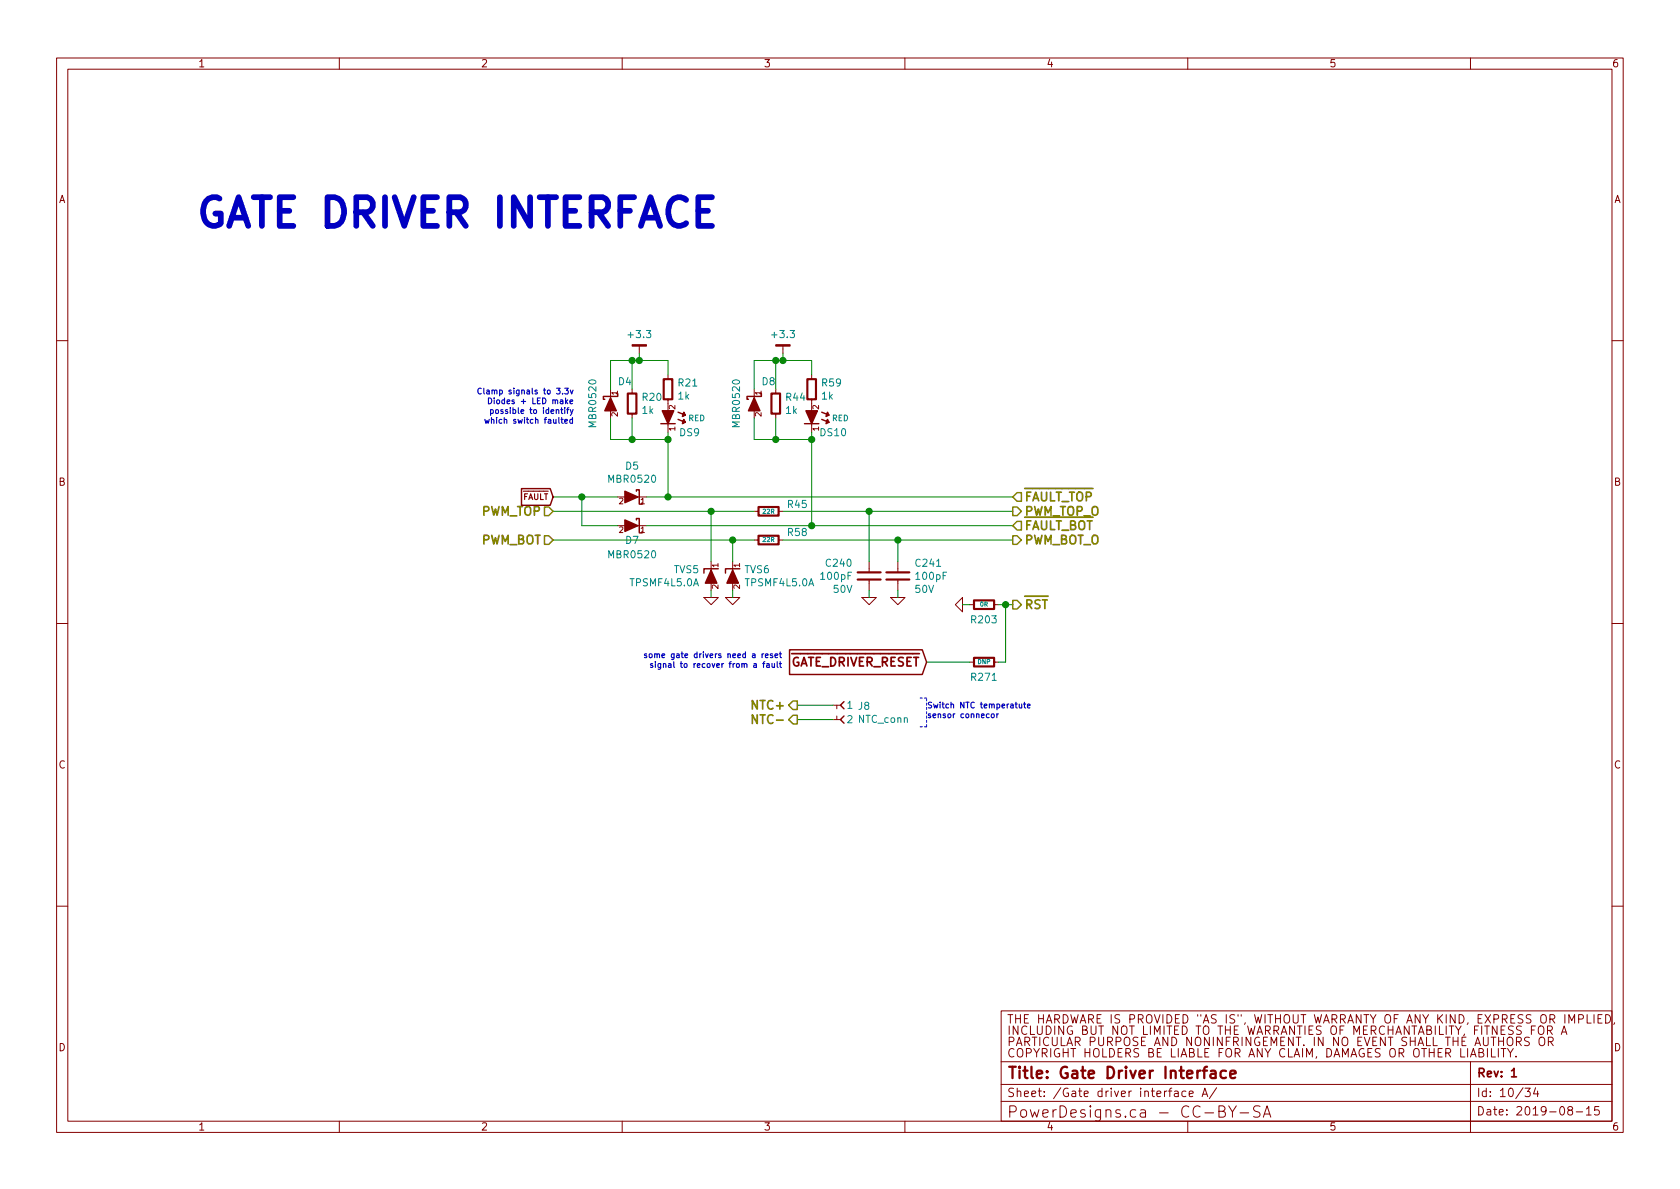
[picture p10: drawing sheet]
<svg xmlns="http://www.w3.org/2000/svg" width="297mm" height="210mm" viewBox="0 0 297 210" stroke-linecap="round" stroke-linejoin="round" font-family="sans-serif">
<g fill="none" stroke="#840000" stroke-width=".18">
<path d="M10 10.3h277v189.9h-277zM12 12.2h273v186.1h-273zM60 10.3v1.9M110 10.3v1.9M160 10.3v1.9M210 10.3v1.9M260 10.3v1.9M10 60.2h2M107.9 68.8v1.6M111.8 68.8v.8M111.8 73.1v.8M113 61.2v1.3"/>
<path d="M118.1 66.3v.8M118.1 70.6v.8M118.1 74.9v1.5M133.3 68.8v1.6M137.2 68.8v.8M137.2 73.1v.8M138.4 61.2v1.3M143.5 66.3v.8M143.5 70.6v.8M143.5 74.9v1.5M285 60.2h2M112.8 87.9h1.5"/>
<path d="M112.8 93h1.5M125.7 99.3v1.5M129.5 99.3v1.5M133.3 90.4h.8M133.3 95.5h.8M137.7 90.4h.7M137.7 95.5h.7M153.7 99.3v1.9M158.7 99.3v1.9M10 110.3h2M124.5 105.7h2.5l-1.3 1.2zM128.3 105.7h2.5l-1.3 1.2z"/>
<path d="M152.4 105.7h2.5l-1.2 1.2zM153.7 102.5v1.9M157.5 105.7h2.5l-1.3 1.2zM158.7 102.5v1.9M168.9 106.9l1.3-1.2v2.5zM171.4 106.9h.8M171.4 117.1h.8M175.8 106.9h.7M175.8 117.1h.7M285 110.3h2M147.3 124.7h1.3M147.3 127.2h1.3"/>
<path d="M148 124.7v.6M148 126.6v.6M10 160.2h2M177 178.8h108v19.5h-108zM280.6 179.4v1.5h.7M281.8 179.4v1.5M283.3 179.4h-.8v1.5h.8M283.9 179.4a.76 .76 0 0 1 .9 .8 .76 .76 0 0 1-.9 .7zM285 160.2h2M60 198.3v1.9M110 198.3v1.9M160 198.3v1.9"/>
<path d="M177 194.8h108M177 191.8h108M177 187.8h108M207.7 193h.6v.9M208.3 193.3l-.5 .1-.2 .2 .1 .2 .1 .1 .5-.1M209.7 193l-.5-.1-.2 .3v.6l.2 .1 .5-.1M210 198.3v1.9M210.3 193.4l.7-.1-.1-.3-.4-.1-.2 .2v.7h.6M212.5 193.9l.5-1.5 .5 1.5M212.7 193.5h.7M215.1 192.3l-1.3 2M215.5 196.5l.9-.1a.48 .48 0 0 0 .2-.5 .48 .48 0 0 0-.4-.4h-.7v2.1h.8a.53 .53 0 0 0 .4-.6 .53 .53 0 0 0-.5-.5"/>
<path d="M217.2 195.5l.7 1.1 .7-1.1M217.9 196.6v1M219.3 196.8h1.5M222.8 195.7l-.3-.2-.7 .2a.49 .49 0 0 0-.2 .4 .49 .49 0 0 0 .4 .4l.6 .2a.49 .49 0 0 1 .2 .5 .49 .49 0 0 1-.4 .4l-.8-.1M223.4 197.6l.6-2.1 .7 2.1M223.5 197h1M260 187.8v12.4M263.7 185.4v1.5h.7M264.9 185.4v1.5M265.8 185.4v1.5M266.5 185.4l.6 .8 .5-.8M267.1 186.2v.7"/>
<path d="M268 186.8v.1M269.6 192.4h1l-.5 .6 .4 .1v.7l-.2 .1-.7-.1M270.4 183.5l-.6-.1-.3 .3 .1 .3 .7 .3v.5a.62 .62 0 0 1-.8 0M271.5 192.3l-.4 1.1h1M271.9 192.9v1M272.2 183.6l.3-.2a.53 .53 0 0 1 .6 .5v.5a.51 .51 0 0 1-.8 .4 1.05 1.05 0 0 1-.1-1.2zM272.2 181.5a.5 .5 0 0 1 .5 0 .5 .5 0 0 1 .3 .4v.5a.5 .5 0 0 1-.5 .5 .5 .5 0 0 1-.5-.5v-.5zM273.6 182.2l.7-.1 .2-.2-.2-.4-.7-.1v1.5M273.8 184.2l.7-.1 .1-.2-.1-.3-.2-.2h-.5v1.5M274 182.2l.5 .7M274.1 184.2l.5 .7M276 182.9l.6-1.5 .4 1.5"/>
<path d="M276.2 182.5h.7M277.5 196.3l-.3-.3 .1-.2a.48 .48 0 0 1 .6 0l.2 .2-.2 .3-.6 .1a.48 .48 0 0 0 0 .6l.2 .2 .5-.2 .1-.4-.3-.3M278.7 196.6h1.1M279.1 180.2l.7-.1 .2-.2-.1-.3-.2-.2h-.6v1.5M280.5 196.1l.4-.4v1.5M280.5 197.2h.8M282.5 180.1h.5M282.7 195.7h-.7l-.1 .7 .2-.1h.5l.2 .2-.1 .5-.2 .2-.6-.2M285.5 180.8l-.2 .3"/>
</g>
<path d="M267.3 189.4l.4-.5v1.5M267.3 190.4h.8" fill="none" stroke="#840000" stroke-width=".3"/>
<path d="M214.1 189.4h.8v1.2M214.9 189.8l-.6 .1a.39 .39 0 0 0-.3 .4 .39 .39 0 0 0 .3 .3l.6-.1M216.8 189.4a.68 .68 0 0 0-.9 .1l-.1 .2 .1 .8 .3 .1 .6-.1M217.5 190l1-.2-.1-.4-.6-.1-.3 .3 .1 .9 .2 .1 .6-.1" fill="none" stroke="#840000" stroke-width=".41"/>
<path d="M111 69.6h1.5v3.5h-1.5zM117.3 67.1h1.6v3.5h-1.6zM136.4 69.6h1.5v3.5h-1.5zM142.7 67.1h1.6v3.5h-1.6zM134.1 89.7h3.6v1.5h-3.6zM134.1 94.7h3.6v1.6h-3.6zM151.6 102.5h4.1M151.6 101.2h4.1M156.7 102.5h4.1M156.7 101.2h4.1M172.2 106.2h3.6v1.5h-3.6zM172.2 116.3h3.6v1.6h-3.6z" fill="none" stroke="#840000" stroke-width=".38"/>
<g fill="none" stroke="#840000" stroke-width=".25">
<path d="M109 69.6h.2v.5h-2.5v.5h.2M116.8 74.9h2.6M119.9 74.2l1.3 .5-.6 .2 .3-.7 .3 .5M119.9 72.9l1.3 .5-.6 .3 .3-.8 .3 .5M134.4 69.6h.2v.5h-2.5v.5h.2M142.2 74.9h2.6M145.3 74.2l1.3 .5-.6 .2 .3-.7 .3 .5M145.3 72.9l1.3 .5-.6 .3 .3-.8 .3 .5M92.2 86.4h5.1l.5 1.5-.5 1.5h-5.1zM112.5 86.9v-.3h.5v2.5h.5v-.2M112.5 91.9v-.2h.5v2.5h.5v-.2M127 100.6h-2.5v.7"/>
<path d="M130.8 100.6h-2.5v.7M139.6 114.9h23.5l.7 2.2-.7 2.2h-23.5zM149.2 126.6l-.6 .6 .6 .7M149.2 124.1l-.6 .6 .6 .6"/>
</g>
<g fill="#840000" stroke="#840000" stroke-width=".25">
<path d="M142.5 72.6h2l-1 2.3z"/>
<path d="M110.5 86.9l2.3 1-2.3 1z"/>
<path d="M129.5 100.8l1.1 2.3h-2.1z"/>
<path d="M110.5 91.9l2.3 1.1-2.3 1z"/>
<path d="M107.9 70.4l1.1 2.2h-2.1z"/>
<path d="M117.1 72.6h2l-1 2.3z"/>
<path d="M125.7 100.8l1 2.3h-2z"/>
<path d="M133.3 70.4l1.1 2.2h-2.1z"/>
</g>
<g fill="#840000" stroke="#840000" stroke-width=".18">
<path d="M137.2 61h2.5v.2h-2.5z"/>
<path d="M111.8 61h2.5v.2h-2.5z"/>
</g>
<path d="M163.8 123.4h-1.2M163.8 128.5v-5.1M163.8 128.5h-1.2" fill="none" stroke="#0000c2" stroke-width=".18" stroke-dasharray=".4 .4"/>
<g fill="none" stroke="#008400" stroke-width=".18">
<path d="M107.9 73.9v3.8h10.2M111.8 63.7v5.1M111.8 73.9v3.8M113 62.5v1.2M118.1 66.3v-2.6h-10.2v5.1M118.1 76.4v11.5M133.3 73.9v3.8h10.2M137.2 63.7v5.1M137.2 73.9v3.8M138.4 62.5v1.2M143.5 66.3v-2.6h-10.2v5.1M143.5 76.4v16.6"/>
<path d="M97.8 95.5h35.5M97.8 87.9h11.4M97.8 90.4h35.5M102.9 87.9v5.1h6.3M114.3 87.9h64.8M114.3 93h64.8M125.7 90.4v8.9M129.5 95.5v3.8M138.4 95.5h40.7M138.4 90.4h40.7M153.7 90.4v8.9M158.7 95.5v3.8"/>
<path d="M125.7 104.4v1.3M129.5 104.4v1.3M153.7 104.4v1.3M158.7 104.4v1.3M163.8 117.1h7.6M170.2 106.9h1.2M176.5 106.9h2.6M177.8 106.9v10.2h-1.3M141 124.7h6.3M141 127.2h6.3"/>
</g>
<path d="M96.3 94.7h.7l.8 .8-.8 .8h-.7zM96.3 89.7h.7l.8 .7-.8 .8h-.7zM179.1 89.7h.7l.8 .7-.8 .8h-.7zM179.1 94.7h.7l.8 .8-.8 .8h-.7zM179.8 87.1h.8v1.5h-.8l-.7-.7zM179.8 92.2h.8v1.5h-.8l-.7-.7zM179.1 106.2h.7l.8 .7-.8 .8h-.7zM140.2 126.5h.8v1.5h-.8l-.8-.8zM140.2 123.9h.8v1.6h-.8l-.8-.8z" fill="none" stroke="#848400" stroke-width=".25"/>
<path d="M133.9 126.4v1.5l-.9-1.5v1.5" fill="none" stroke="#848400" stroke-width=".3"/>
<path d="M92.5 86.9h4.4" fill="none" stroke="#840000" stroke-width=".2"/>
<g fill="none" stroke="#0000c2" stroke-width=".2">
<path d="M85.1 68.7a.47 .47 0 0 0-.6 .5 .47 .47 0 0 0 .6 .4M85.5 68.7v.8l.2 .2M85.7 74.2l.2 .6 .2-.4 .2 .4 .2-.6M86.1 69h.4v.7M86.4 70.4a.51 .51 0 0 1 .5 .5 .51 .51 0 0 1-.5 .5zM86.5 69.2l-.3 .1-.2 .1 .2 .3 .3-.1M86.7 72.5l.3-.1 .2 .2-.1 .5h-.4M86.7 72.4v1.1M86.9 74.3l.4-.1v.6M86.9 73.8v1M87.4 70.7v.7M87.7 72.5l.1-.1 .3 .1v.6l-.4-.1z"/>
<path d="M87.9 70.8l.1-.1 .3 .1-.1 .5h-.3zM114.3 115.7l-.2-.1-.2 .2 .4 .2v.3h-.4M114.8 115.7l.2-.1 .3 .1-.1 .6-.4-.1zM115.4 117.4l-.2-.1-.2 .2 .4 .2v.3h-.4M115.7 115.7h.4l.1 .6M115.7 115.6v.7M115.9 117v.1M115.9 117.3v.7M116.2 115.8l.1-.2 .3 .1v.6M116.8 117.3v.9l-.2 .2-.2-.1M116.8 117.4l-.3-.1-.2 .2 .1 .5h.4M117 115.9l.5-.1v-.1l-.3-.1-.2 .2 .1 .5h.4"/>
<path d="M117.3 117.4h.4v.6M117.3 117.3v.7M118.2 117.4h.4v.6M118.6 117.6l-.4 .2 .1 .2h.3M175.3 126.3h.4v.6l-.4-.1zM176.3 126.2v.7M176.5 126.2l-.2 .2M180.2 124.5l.1 .6h.3M180.6 124.5v.7M181 124.5h.4M181.1 124.2v.8l.3 .2M181.7 124.8l.4-.1v-.1l-.3-.1-.1 .2v.4h.4"/>
</g>
<g fill="#008400" stroke="#008400" stroke-width=".25">
<circle cx="118.1" cy="87.9" r=".51"/>
<circle cx="102.9" cy="87.9" r=".51"/>
<circle cx="137.2" cy="63.7" r=".51"/>
<circle cx="137.2" cy="77.7" r=".51"/>
<circle cx="138.4" cy="63.7" r=".51"/>
<circle cx="111.8" cy="63.7" r=".51"/>
<circle cx="111.8" cy="77.7" r=".51"/>
<circle cx="113" cy="63.7" r=".51"/>
<circle cx="118.1" cy="77.7" r=".51"/>
<circle cx="177.8" cy="106.9" r=".51"/>
<circle cx="129.5" cy="95.5" r=".51"/>
<circle cx="125.7" cy="90.4" r=".51"/>
<circle cx="143.5" cy="77.7" r=".51"/>
<circle cx="143.5" cy="93" r=".51"/>
<circle cx="153.7" cy="90.4" r=".51"/>
<circle cx="158.8" cy="95.5" r=".51"/>
</g>
<text font-size="7.1" fill="#0000c2" x="34.3" y="40.2">GATE DRIVER INTERFACE</text>
<g font-size="2.8" fill="#840000">
<text x="178" y="190.7">Title: Gate Driver Interface</text>
<text x="178" y="197.7">PowerDesigns.ca - CC-BY-SA</text>
</g>
<g font-size="2.1" fill="#848400">
<text x="181" y="88.6">FAULT_TOP</text>
<text x="85.1" y="91.2">PWM_TOP</text>
<text x="181" y="91.2">PWM_TOP_O</text>
<text x="181" y="93.7">FAULT_BOT</text>
<text x="85" y="96.3">PWM_BOT</text>
<text x="181" y="96.3">PWM_BOT_O</text>
<text x="181" y="107.7">RST</text>
<text x="133.4" y="125.5">NTC+</text>
<text x="134" y="128">NTC-</text>
</g>
<g font-size="2.1" fill="#840000">
<text x="139.4" y="117.9">GATE_DRIVER_RESET</text>
<text x="178" y="185">PARTICULAR PURPOSE AND NONINFRINGEMENT. IN NO EVENT SHALL THE AUTHORS OR</text>
<text x="178" y="181">THE HARDWARE IS PROVIDED &quot;AS IS&quot;, WITHOUT WARRANTY OF ANY KIND, EXPRESS OR IMPLIED,</text>
<text x="178" y="183">INCLUDING BUT NOT LIMITED TO THE WARRANTIES OF MERCHANTABILITY, FITNESS FOR A</text>
<text x="178" y="187">COPYRIGHT HOLDERS BE LIABLE FOR ANY CLAIM, DAMAGES OR OTHER LIABILITY.</text>
<text x="261" y="190.5">Rev: 1</text>
<text x="178" y="194">Sheet: /Gate driver interface A/</text>
<text x="261" y="197.3">Date: 2019-08-15</text>
<text x="261" y="194">Id: 10/34</text>
</g>
<g font-size="1.8" fill="#840000">
<text x="35" y="11.9">1</text>
<text x="85" y="11.9">2</text>
<text x="135" y="11.9">3</text>
<text x="185" y="11.9">4</text>
<text x="235" y="11.9">5</text>
<text x="285" y="11.9">6</text>
<text x="10.4" y="35.9">A</text>
<text x="285.4" y="35.9">A</text>
<text x="10.4" y="85.9">B</text>
<text x="285.4" y="85.9">B</text>
<text x="10.4" y="135.9">C</text>
<text x="285.4" y="135.9">C</text>
<text x="10.4" y="185.9">D</text>
<text x="285.4" y="185.9">D</text>
<text x="35" y="199.9">1</text>
<text x="85" y="199.9">2</text>
<text x="135" y="199.9">3</text>
<text x="185" y="199.9">4</text>
<text x="235" y="199.9">5</text>
<text x="285" y="199.9">6</text>
</g>
<g font-size="1.8" fill="#008484">
<text x="111.3" y="59.8">+3.3</text>
<text x="136.7" y="59.8">+3.3</text>
<text x="109.4" y="68.1">D4</text>
<text x="113.6" y="70.9">R20</text>
<text x="119.9" y="70.7">1k</text>
<text x="120" y="68.3">R21</text>
<text x="134.8" y="68.1">D8</text>
<text x="139" y="70.9">R44</text>
<text x="145.3" y="70.7">1k</text>
<text x="145.4" y="68.3">R59</text>
<text x="105.4" y="75.3" transform="rotate(-90 105.4 75.3)">MBR0520</text>
<text x="113.6" y="73.2">1k</text>
<text x="120.2" y="77.1">DS9</text>
<text x="130.8" y="75.3" transform="rotate(-90 130.8 75.3)">MBR0520</text>
<text x="139" y="73.2">1k</text>
<text x="145.1" y="77.1">DS10</text>
<text x="110.6" y="83.1">D5</text>
<text x="107.8" y="85.4">MBR0520</text>
<text x="139.3" y="89.8">R45</text>
<text x="139.3" y="94.8">R58</text>
<text x="107.8" y="98.7">MBR0520</text>
<text x="110.6" y="96.2">D7</text>
<text x="119.2" y="101.4">TVS5</text>
<text x="131.7" y="101.4">TVS6</text>
<text x="146.2" y="100.2">C240</text>
<text x="162" y="100.2">C241</text>
<text x="111.6" y="103.7">TPSMF4L5.0A</text>
<text x="131.9" y="103.7">TPSMF4L5.0A</text>
<text x="145.3" y="102.5">100pF</text>
<text x="147.4" y="104.8">50V</text>
<text x="161.9" y="104.8">50V</text>
<text x="162.1" y="102.5">100pF</text>
<text x="171.9" y="110.2">R203</text>
<text x="149.6" y="125.3">1 J8</text>
<text x="171.9" y="120.4">R271</text>
<text x="149.6" y="127.9">2 NTC_conn</text>
</g>
<g font-size="1.4" fill="#0000c2">
<text x="87.1" y="69.7">Clamp signals to 3.3v</text>
<text x="88.4" y="71.4">Diodes + LED make</text>
<text x="87.8" y="74.9">which switch faulted</text>
<text x="88.7" y="73.2">possible to identify</text>
<text x="117.7" y="116.4">some gate drivers need a reset</text>
<text x="119" y="118.1">signal to recover from a fault</text>
<text x="163.8" y="125.2">Switch NTC temperatute</text>
<text x="163.8" y="127">sensor connecor</text>
</g>
<g font-size="1.4" fill="#840000">
<text x="109.2" y="69.8" transform="rotate(-90 109.2 69.8)">1</text>
<text x="134.6" y="69.8" transform="rotate(-90 134.6 69.8)">1</text>
<text x="109.2" y="73.7" transform="rotate(-90 109.2 73.7)">2</text>
<text x="119.4" y="76.2" transform="rotate(-90 119.4 76.2)">1</text>
<text x="119.4" y="72.4" transform="rotate(-90 119.4 72.4)">2</text>
<text x="134.6" y="73.7" transform="rotate(-90 134.6 73.7)">2</text>
<text x="144.8" y="76.2" transform="rotate(-90 144.8 76.2)">1</text>
<text x="144.8" y="72.4" transform="rotate(-90 144.8 72.4)">2</text>
<text x="92.4" y="88.4">FAULT</text>
<text x="109.5" y="89.1">2</text>
<text x="113.3" y="89.1">1</text>
<text x="109.5" y="94.2">2</text>
<text x="113.3" y="94.2">1</text>
<text x="127" y="100.3" transform="rotate(-90 127 100.3)">1</text>
<text x="130.8" y="100.3" transform="rotate(-90 130.8 100.3)">1</text>
<text x="127" y="104.1" transform="rotate(-90 127 104.1)">2</text>
<text x="130.8" y="104.1" transform="rotate(-90 130.8 104.1)">2</text>
</g>
<g font-size="1.4" fill="#008484">
<text x="121.7" y="74.5">RED</text>
<text x="147.1" y="74.5">RED</text>
</g>
<g font-size="1.1" fill="#008484">
<text x="134.9" y="90.9">22R</text>
<text x="134.9" y="95.8">22R</text>
<text x="173.3" y="107.3">0R</text>
<text x="172.9" y="117.4">DNP</text>
</g>
</svg>
